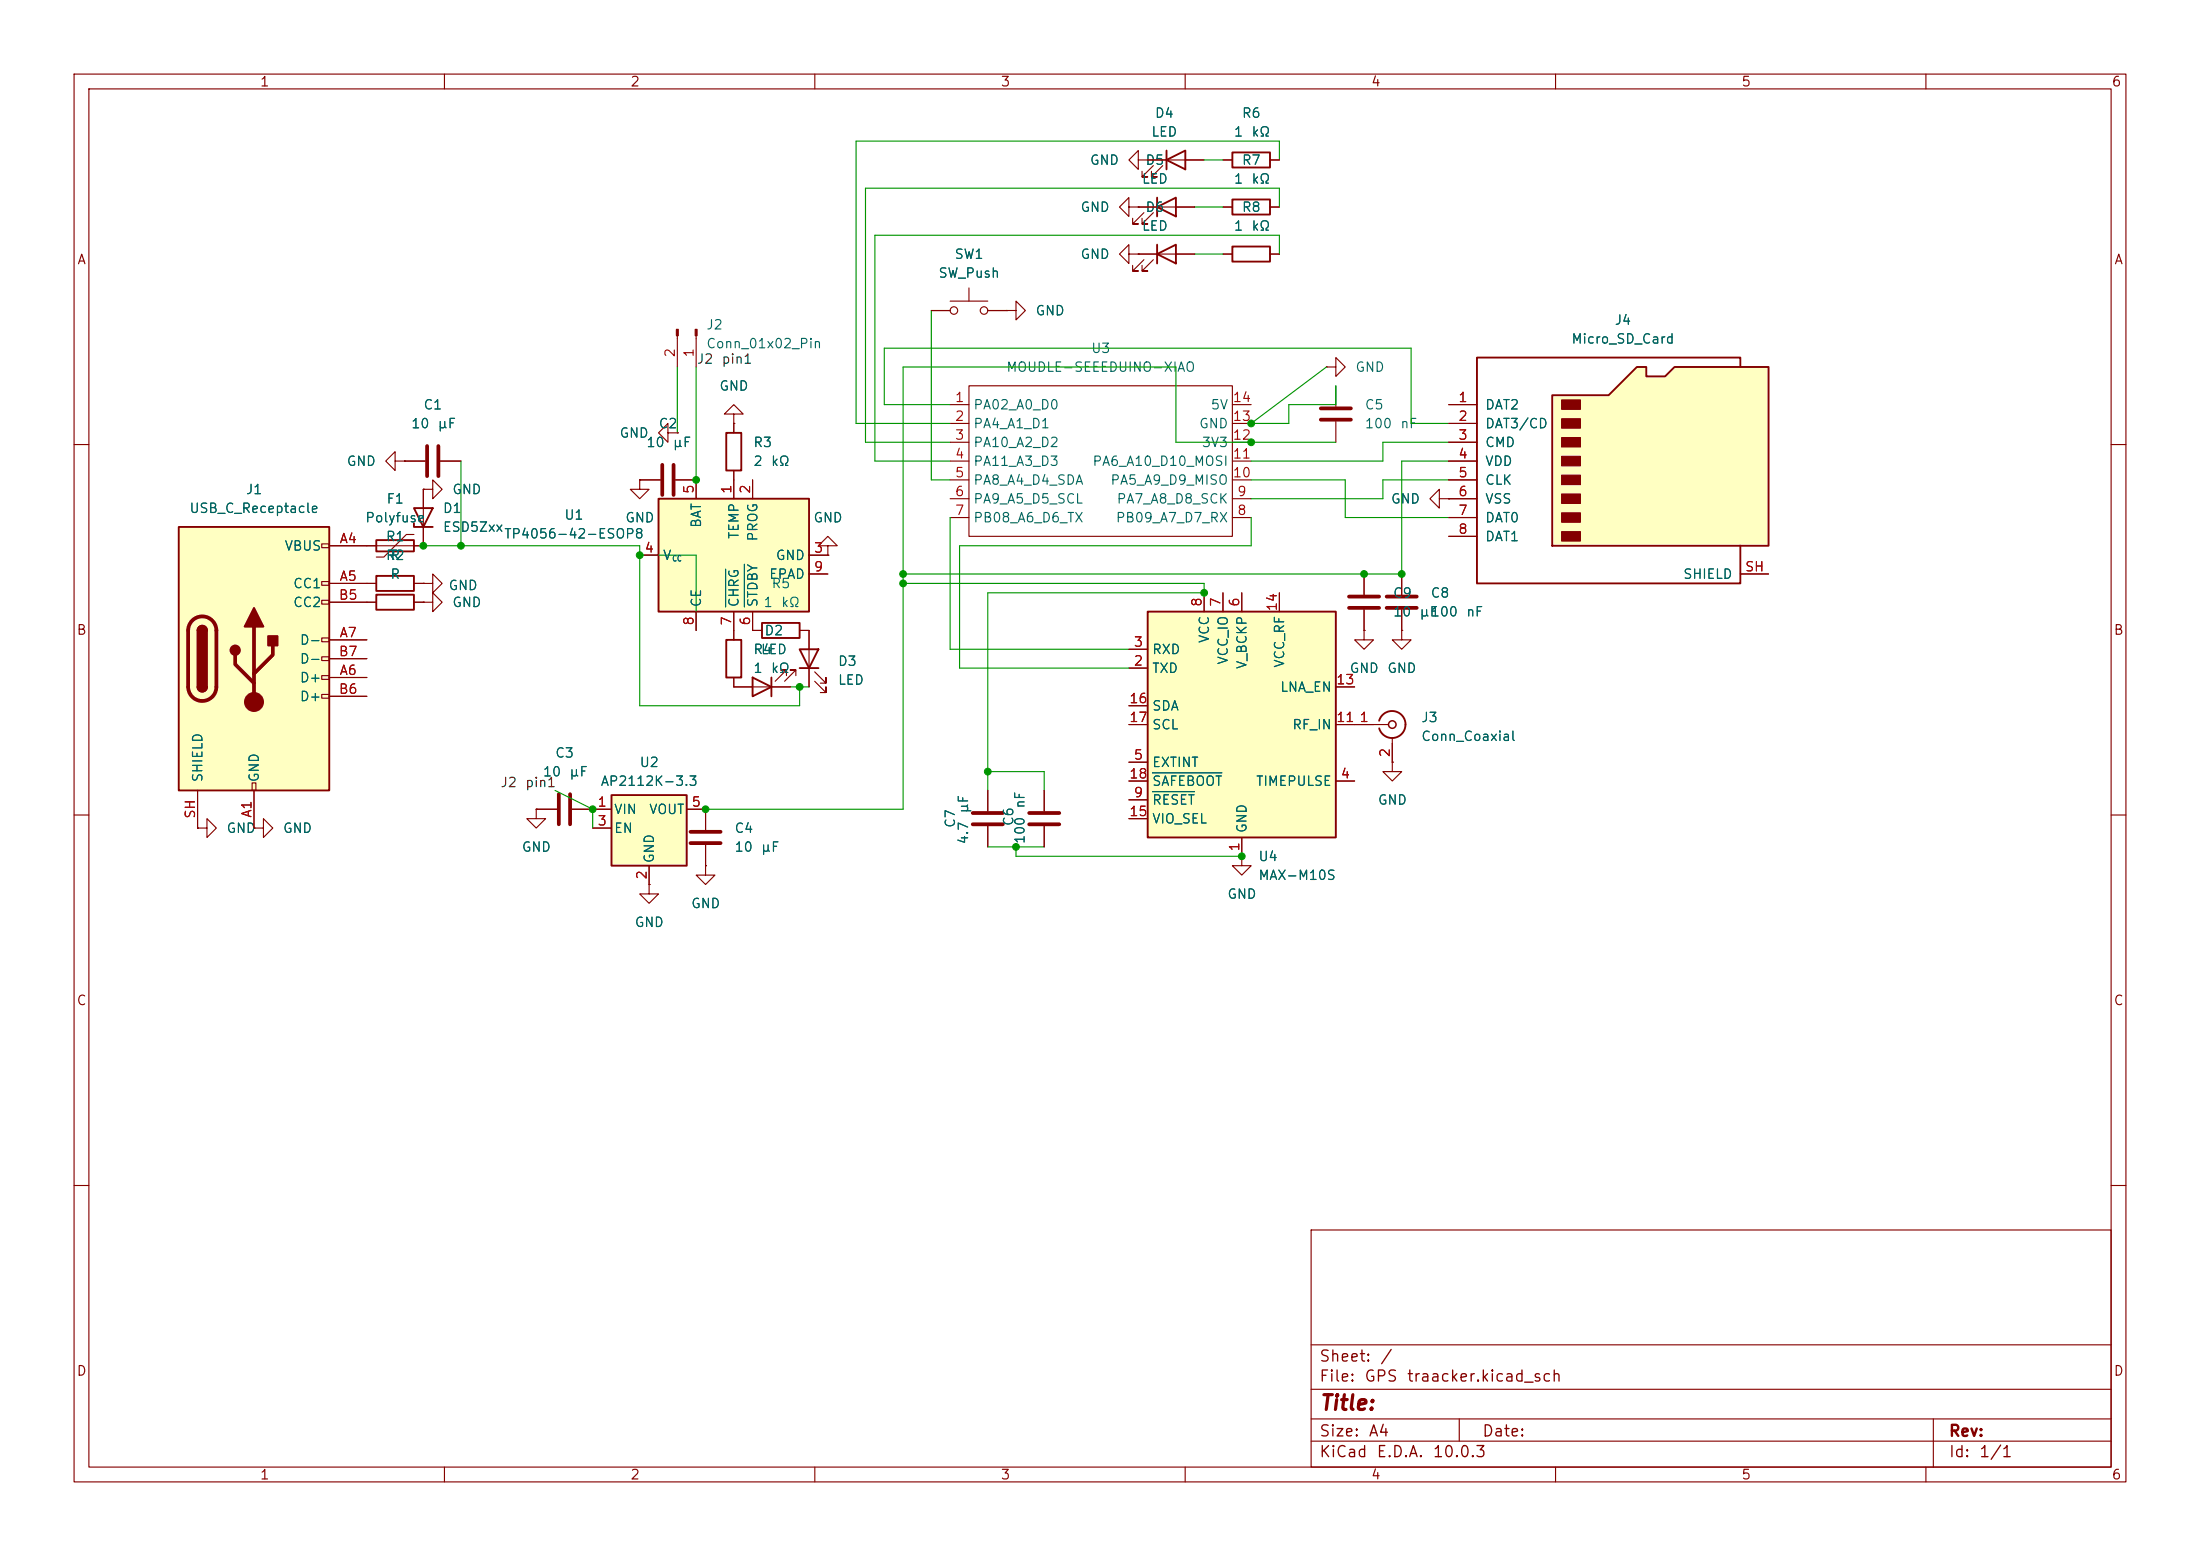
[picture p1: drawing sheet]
<svg xmlns="http://www.w3.org/2000/svg" width="297mm" height="210mm" viewBox="0 0 297 210" stroke-linecap="round" stroke-linejoin="round" font-family="sans-serif">
<g fill="none" stroke="#840000" stroke-width=".15">
<path d="M10 10h277v190h-277zM12 12h273v186h-273zM60 10v2M110 10v2M160 10v2M210 10v2M260 10v2M10 60h2M285 60h2M99.1 85.1v1.3M99.1 91.4v1.3M109.2 85.1v7.6"/>
<path d="M110 91.9l1.5 1.6v-.8v.8h-.8M110 90.7l1.5 1.5v-.8v.8h-.8M189.2 85.1v1.3h1.3l-1.3 1.2-1.2-1.2h1.2M189.2 85.1h.1M10 110h2M167.6 115.6v1.2h1.3l-1.3 1.3-1.2-1.3h1.2M167.6 115.6h.1M188 102.9v1.2h1.2l-1.2 1.3-1.3-1.3h1.3M188 102.9h.1M285 110h2M10 160h2M177 166h108v32h-108z"/>
<path d="M285 160h2M60 198v2M110 198v2M160 198v2M177 194.5h108M177 191.5h108M177 187.5h108M177 181.5h108M197 191.5v3M210 198v2M260 198v2M261 191.5v6.5"/>
</g>
<path d="M98 86.4h2.1v5h-2.1zM107.9 87.6h2.6l-1.3 2.6zM107.9 90.2h2.6" fill="none" stroke="#840000" stroke-width=".25"/>
<path d="M154.9 82.6h25.4v30.4h-25.4z" fill="#ffffc2"/>
<path d="M154.9 82.6h25.4v30.4h-25.4z" fill="none" stroke="#840000" stroke-width=".25"/>
<g fill="none" stroke="#840000" stroke-width=".15">
<path d="M184.1 77.5v2.8M152.4 90.2h2.5M152.4 87.6h2.5M152.4 97.8h2.5M152.4 95.3h2.5M162.6 80v2.6M165.1 80v2.6M167.6 80v2.6M172.7 80v2.6M180.3 97.8h2.6M180.3 92.7h2.6M184.1 85.1v1.3h1.3l-1.3 1.2-1.2-1.2h1.2"/>
<path d="M184.1 85.1h.1M184.1 82.3v2.8M133.3 106.7v2.8M133.3 111.5v2.8M152.4 105.4h2.5M152.4 102.9h2.5M152.4 108h2.5M152.4 110.5h2.5M167.6 113v2.6M180.3 105.4h2.6"/>
</g>
<path d="M155.6 106.8h5.7M155.6 104.3h9.4" fill="none" stroke="#006464" stroke-width=".15"/>
<path d="M182.1 80.5h4.1M182.1 82h4.1M131.3 111.3h4.1M131.3 109.7h4.1" fill="none" stroke="#840000" stroke-width=".51"/>
<path d="M24.1 71.1h20.3v35.6h-20.3z" fill="#ffffc2"/>
<g fill="none" stroke="#840000" stroke-width=".15">
<path d="M91.4 45.3v4.2M94 45.3v4.2M43.4 73.4h1v.5h-1zM43.4 78.5h1v.5h-1zM44.4 73.7h5.1M44.4 78.7h5.1M194.3 67.3v-1.3l-1.3 1.3 1.3 1.3v-1.3h1.3M195.6 67.3h.1M43.4 81h1v.5h-1zM43.4 86.1h1v.5h-1zM43.4 88.6h1v.6h-1zM43.4 91.2h1v.5h-1z"/>
<path d="M43.4 93.7h1v.5h-1zM44.4 91.4h5.1M44.4 86.4h5.1M44.4 81.3h5.1M44.4 94h5.1M44.4 88.9h5.1M26.7 106.7v5.1M34 105.7h.5v1h-.5zM34.3 106.7v5.1"/>
</g>
<path d="M24.1 71.1h20.3v35.6h-20.3zM26.7 85.1a.64 .64 0 0 1 .6-.6 .64 .64 0 0 1 .6 .6M26.7 92.7a.64 .64 0 0 0 .6 .6 .64 .64 0 0 0 .6-.6" fill="none" stroke="#840000" stroke-width=".25"/>
<path d="M26 83.8a1.9 1.9 0 0 1 2-.5 1.9 1.9 0 0 1 1.2 1.8v7.6a1.91 1.91 0 0 1-1.9 1.9 1.91 1.91 0 0 1-1.9-1.9v-7.6a1.9 1.9 0 0 1 .6-1.3zM31.7 88.4v1.3l2.6 2.5M34.3 84.6v10.1M36.8 87.1v1.3l-2.5 2.5" fill="none" stroke="#840000" stroke-width=".51"/>
<g fill="#840000" stroke="#840000" stroke-width=".25">
<path d="M26.7 85.1h1.2v7.6h-1.2z"/>
<path d="M26.9 84.6a.64 .64 0 0 1 .6-.1 .64 .64 0 0 1 .4 .6h-1.2z"/>
<path d="M26.7 92.7h1.2a.64 .64 0 0 1-.6 .6 .64 .64 0 0 1-.6-.6z"/>
<path d="M34.3 82l1.3 2.6h-2.6z"/>
<path d="M36.2 85.9h1.3v1.2h-1.3z"/>
<circle cx="31.7" cy="87.8" r=".63"/>
</g>
<g fill="#840000" stroke="#840000" stroke-width=".15">
<path d="M93.9 44.5h.2v.8h-.2z"/>
<path d="M91.3 44.5h.3v.8h-.3z"/>
<circle cx="34.3" cy="94.7" r="1.27"/>
</g>
<path d="M209.5 53.3h7.7l3.8-3.8h1.2v1.3h2.6l1.3-1.3h12.7v24.2h-29.3z" fill="#ffffc2"/>
<g fill="none" stroke="#840000" stroke-width=".25">
<path d="M156.2 34.3l2.5-1.3v2.6zM156.2 27.9l2.5-1.2v2.5zM156.2 26.7v2.5M156.2 33v2.6M157.5 21.6l2.5-1.3v2.6zM157.5 20.3v2.6M166.4 33.3h5v2h-5zM166.4 26.9h5v2.1h-5zM166.4 20.6h5v2h-5zM98 58.4h2.1v5.1h-2.1zM209.5 53.3h7.7l3.8-3.8h1.2v1.3h2.6l1.3-1.3h12.7v24.2h-29.3zM234.9 49.5v-1.2h-35.5v30.4h35.5v-5"/>
<path d="M50.8 72.9h5.1v1.5h-5.1zM101.6 91.4l2.5 1.3-2.5 1.3zM102.9 84.1h5v2h-5zM104.1 91.4v2.6M186.2 97.3a1.81 1.81 0 0 1 2.8-1 1.81 1.81 0 0 1 0 2.9 1.81 1.81 0 0 1-2.8-.9"/>
</g>
<g fill="#840000" stroke="#840000" stroke-width=".15">
<path d="M210.8 54h2.6v1.2h-2.6z"/>
<path d="M210.8 56.5h2.6v1.3h-2.6z"/>
<path d="M210.8 59.1h2.6v1.2h-2.6z"/>
<path d="M210.8 61.6h2.6v1.3h-2.6z"/>
<path d="M210.8 64.1h2.6v1.3h-2.6z"/>
<path d="M210.8 66.7h2.6v1.2h-2.6z"/>
<path d="M210.8 69.2h2.6v1.3h-2.6z"/>
<path d="M210.8 71.8h2.6v1.2h-2.6z"/>
</g>
<g fill="none" stroke="#840000" stroke-width=".15">
<path d="M130.8 38.9v1.7M152.4 27.9v-1.2l-1.3 1.2 1.3 1.3v-1.3h1.3M152.4 34.3v-1.3l-1.3 1.3 1.3 1.3v-1.3h1.3M153.7 27.9h.1M153.7 34.3h.1M153.7 21.6v-1.3l-1.3 1.3 1.3 1.3v-1.3h1.2M153.7 34.3h7.6M153.7 27.9h7.6M154.4 35.1l-1.5 1.5h.8h-.8v-.8M154.4 28.7l-1.5 1.5h.8h-.8v-.7M154.9 21.6h.1M154.9 21.6h7.7"/>
<path d="M155.7 35.1l-1.5 1.5h.7h-.7v-.8M155.7 28.7l-1.5 1.5h.7h-.7v-.7M155.7 22.4l-1.5 1.5h.7h-.7v-.8M157 22.4l-1.6 1.5h.8h-.8v-.8M165.1 34.3h1.3M165.1 27.9h1.3M165.1 21.6h1.3M171.4 34.3h1.3M171.4 27.9h1.3M171.4 21.6h1.3M90.2 58.4v-1.2l-1.3 1.2 1.3 1.3v-1.3h1.2M91.4 58.4h.1"/>
<path d="M99.1 55.9h1.2l-1.2-1.3-1.3 1.3h1.3v1.3M99.1 57.2h.1M99.1 57.2v1.2M125.7 41.9h2.6M128.3 54.6h2.5M128.3 57.2h2.5M128.3 59.7h2.5M128.3 40.6h5M130.8 52.1h35.6v20.3h-35.6zM133.3 41.9h2.6M135.9 41.9h1.3v-1.3l1.2 1.3-1.2 1.3v-1.3M135.9 41.9h.1"/>
<path d="M166.4 54.6h2.5M166.4 57.2h2.5M166.4 59.7h2.5M179.1 49.5h1.2v-1.2l1.3 1.2-1.3 1.3v-1.3M179.1 49.5h.1M180.3 52.1v2.8M180.3 56.9v2.8M195.6 54.6h3.8M195.6 57.2h3.8M195.6 59.7h3.8M49.5 73.7h7.6M55.9 72.1h-1l-3.1 3.1h-1"/>
<path d="M86.4 64.8h2.8M91.2 64.8h2.8M99.1 63.5v1.3M111.8 73.7h1.2l-1.2-1.3-1.3 1.3h1.3v1.2M111.8 74.9h.1M128.3 62.2h2.5M128.3 64.8h2.5M128.3 67.3h2.5M128.3 69.9h2.5M166.4 62.2h2.5M166.4 64.8h2.5M166.4 67.3h2.5"/>
<path d="M166.4 69.9h2.5M189.2 77.5v2.8M195.6 62.2h3.8M195.6 64.8h3.8M195.6 67.3h3.8M195.6 69.9h3.8M195.6 72.4h3.8M234.9 77.5h3.9M99.1 92.7h7.6M101.6 85.1h1.3M106.2 91.2v-.8h-.8h.8l-1.6 1.5M107.4 91.2v-.8h-.7h.7l-1.5 1.5"/>
<path d="M107.9 85.1h1.3M182.9 97.8h4.6M188 99.6v3.3M189.2 82.3v2.8M141 106.7v2.8M141 111.5v2.8"/>
<circle cx="128.8" cy="41.9" r=".51"/>
<circle cx="132.8" cy="41.9" r=".51"/>
</g>
<path d="M178.3 56.6h4.1M178.3 55.1h4.1M89.4 62.7v4.1M90.9 62.7v4.1M187.2 80.5h4.1M187.2 82h4.1M138.9 111.3h4.1M138.9 109.7h4.1" fill="none" stroke="#840000" stroke-width=".51"/>
<circle cx="188" cy="97.8" r=".51" fill="none" stroke="#840000" stroke-width=".2"/>
<path d="M88.9 67.3h20.3v15.3h-20.3z" fill="#ffffc2"/>
<path d="M55.9 70.6v.5h2.5M55.9 68.6h2.5l-1.3 2.5zM88.9 67.3h20.3v15.3h-20.3z" fill="none" stroke="#840000" stroke-width=".25"/>
<g fill="none" stroke="#840000" stroke-width=".15">
<path d="M53.3 62.2v-1.2l-1.2 1.2 1.2 1.3v-1.3h1.3M54.6 62.2h.1M54.6 62.2h2.8M57.1 66h1.3v-1.2l1.3 1.2-1.3 1.3v-1.3M57.1 66h.1M57.1 66v7.7M59.4 62.2h2.8M86.4 64.8v1.2h1.2l-1.2 1.3-1.3-1.3h1.3M86.4 64.8h.1M86.4 74.9h2.5M94 64.8v2.5M99.1 64.8v2.5"/>
<path d="M101.6 64.8v2.5M109.2 74.9h2.6M109.2 77.5h2.6M94 82.6v2.5M99.1 82.6v2.5M101.6 82.6v2.5M72.4 109.2v1.3h1.3l-1.3 1.3-1.3-1.3h1.3M72.4 109.2h.1M72.4 109.2h2.8M77.2 109.2h2.8M87.6 119.4v1.3h1.3l-1.3 1.2-1.2-1.2h1.2M87.6 119.4h.1"/>
<path d="M95.2 116.8v1.3h1.3l-1.3 1.3-1.2-1.3h1.2M95.2 116.8h.1M95.2 109.2v2.8M95.2 114v2.8"/>
</g>
<path d="M98 76.8v5.1M100.5 76.2v5.7" fill="none" stroke="#006464" stroke-width=".15"/>
<path d="M57.7 60.2v4.1M59.2 60.2v4.1M75.4 107.2v4.1M77 107.2v4.1M93.2 112.3h4.1M93.2 113.8h4.1" fill="none" stroke="#840000" stroke-width=".51"/>
<path d="M82.5 107.3h10.2v9.5h-10.2z" fill="#ffffc2"/>
<path d="M50.8 77.7h5.1v2.1h-5.1zM50.8 80.3h5.1v2h-5.1zM82.5 107.3h10.2v9.5h-10.2z" fill="none" stroke="#840000" stroke-width=".25"/>
<g fill="none" stroke="#840000" stroke-width=".15">
<path d="M153.7 34.3h.1M153.7 27.9h.1M153.7 34.3h2.5M153.7 27.9h2.5M154.9 21.6h.1M154.9 21.6h2.6M158.7 34.3h2.6M158.7 27.9h2.6M160 21.6h2.6M165.1 34.3h1.3M165.1 27.9h1.3M165.1 21.6h1.3"/>
<path d="M171.4 34.3h1.3M171.4 27.9h1.3M171.4 21.6h1.3M91.4 58.4h.1M99.1 57.2h.1M99.1 57.2v1.2M125.7 41.9h2.6M133.3 41.9h2.6M135.9 41.9h.1M195.6 54.6h3.8M195.6 57.2h3.8M195.6 59.7h3.8"/>
<path d="M44.4 78.7h6.4M44.4 73.7h6.4M54.6 62.2h.1M54.6 62.2h2.8M55.9 78.7h1.2M57.1 78.7h1.3v-1.2l1.3 1.2-1.3 1.3v-1.3M57.1 78.7h.1M57.1 66h.1M57.1 66v2.6M57.1 71.1v2.6h-1.2M59.4 62.2h2.8M86.4 64.8h.1"/>
<path d="M86.4 64.8h2.8M86.4 74.9h2.5M91.2 64.8h2.8v2.5M99.1 63.5v3.8M101.6 64.8v2.5M109.2 77.5h2.6M109.2 74.9h2.6M111.8 74.9h.1M184.1 77.5v2.8M189.2 77.5v2.8M195.6 67.3h.1M195.6 62.2h3.8"/>
<path d="M195.6 64.8h3.8M195.6 67.3h3.8M195.6 69.9h3.8M195.6 72.4h3.8M234.9 77.5h3.9M44.4 81.3h6.4M44.4 91.4h5.1M44.4 86.4h5.1M44.4 94h5.1M44.4 88.9h5.1M55.9 81.3h1.2M57.1 81.3h1.3v-1.3l1.3 1.3-1.3 1.3v-1.3"/>
<path d="M57.1 81.3h.1M94 82.6v2.5M99.1 91.4v1.3h2.5M99.1 82.6v3.8M101.6 82.6v2.5h1.3M104.1 92.7h2.6M107.9 85.1h1.3v2.5M109.2 90.2v2.5M152.4 90.2h2.5M152.4 87.6h2.5M152.4 97.8h2.5M152.4 95.3h2.5"/>
<path d="M162.6 80v2.6M165.1 80v2.6M167.6 80v2.6M172.7 80v2.6M180.3 92.7h2.6M180.3 97.8h5.1M184.1 85.1h.1M184.1 82.3v2.8M189.2 85.1h.1M189.2 82.3v2.8M26.7 111.8h1.2v-1.3l1.3 1.3-1.3 1.2v-1.2M26.7 111.8h.1"/>
<path d="M26.7 106.7v5.1M34.3 111.8h1.3v-1.3l1.2 1.3-1.2 1.2v-1.2M34.3 111.8h.1M34.3 106.7v5.1M72.4 109.2h.1M72.4 109.2h2.8M77.2 109.2h5.3M80 111.8h2.5M87.6 119.4h.1M87.6 116.8v2.6M92.7 109.2h2.5v2.8M95.2 116.8h.1"/>
<path d="M95.2 114v2.8M133.3 106.7v2.8M133.3 111.5v2.8M141 106.7v2.8M141 111.5v2.8M152.4 105.4h2.5M152.4 102.9h2.5M152.4 108h2.5M152.4 110.5h2.5M167.6 115.6h.1M167.6 113v2.6M180.3 105.4h2.6"/>
<path d="M188 102.9h.1M188 100.3v2.6"/>
</g>
<g fill="none" stroke="#009600" stroke-width=".15">
<path d="M161.3 27.9h3.8M161.3 34.3h3.8M162.6 21.6h2.5M172.7 34.3v-2.5h-54.6v30.4h10.2M172.7 21.6v-2.5h-57.1v38.1h12.7M172.7 27.9v-2.5h-55.9v34.3h11.5M91.4 49.5v8.9M94 49.5v15.3M125.7 41.9v22.9h2.6M128.3 54.6h-8.9v-7.6h71.1v10.2h5.1M179.1 49.5l-10.2 7.7h5.1v-2.6h6.3v-2.5M180.3 59.7h-21.6v-10.2h-36.8v59.7h-26.7"/>
<path d="M195.6 59.7h-8.9v2.5h-17.8M57.1 73.7h29.3v21.6h21.5v-2.6M62.2 62.2v11.5M86.4 74.9h7.6v10.2M121.9 78.7h40.7v1.3h-29.3v26.7M128.3 69.9v17.7h24.1M168.9 64.8h12.7v5.1h14M168.9 69.9v3.8h-39.4v16.5h22.9M195.6 62.2h-6.4v15.3h-67.3M195.6 64.8h-8.9v2.5h-17.8M106.7 92.7h2.5M74.9 106.7l5.1 2.5v2.6"/>
<path d="M133.3 114.3h7.7M133.3 104.1h7.7v2.6M137.2 114.3v1.3h30.4"/>
</g>
<path d="M98 76.8v5.1M100.5 76.2v5.7M155.6 106.8h5.7M155.6 104.3h9.4" fill="none" stroke="#006464" stroke-width=".15"/>
<g fill="#009600" stroke="#009600" stroke-width=".14">
<circle cx="121.9" cy="77.5" r=".46"/>
<circle cx="107.9" cy="92.7" r=".46"/>
<circle cx="121.9" cy="78.7" r=".46"/>
<circle cx="95.2" cy="109.2" r=".46"/>
<circle cx="94" cy="64.8" r=".46"/>
<circle cx="167.6" cy="115.6" r=".46"/>
<circle cx="189.2" cy="77.5" r=".46"/>
<circle cx="184.1" cy="77.5" r=".46"/>
<circle cx="162.6" cy="80" r=".46"/>
<circle cx="137.2" cy="114.3" r=".46"/>
<circle cx="133.3" cy="104.1" r=".46"/>
<circle cx="168.9" cy="57.2" r=".46"/>
<circle cx="168.9" cy="59.7" r=".46"/>
<circle cx="86.4" cy="74.9" r=".46"/>
<circle cx="80" cy="109.2" r=".46"/>
<circle cx="57.1" cy="73.7" r=".46"/>
<circle cx="62.2" cy="73.7" r=".46"/>
</g>
<text font-size="2" fill="#840000" x="178" y="190.8">Title:</text>
<g font-size="1.5" fill="#840000">
<text x="178" y="184.2">Sheet:</text>
<text x="186.2" y="184.2">/</text>
<text x="178" y="186.9">File:</text>
<text x="184.1" y="186.9">GPS</text>
<text x="189.8" y="186.9">traacker.kicad_sch</text>
<text x="178" y="197.1">KiCad</text>
<text x="178" y="194.3">Size:</text>
<text x="184.7" y="194.3">A4</text>
<text x="185.7" y="197.1">E.D.A.</text>
<text x="193.3" y="197.1">10.0.3</text>
<text x="200" y="194.3">Date:</text>
<text x="263" y="194.3">Rev:</text>
<text x="263" y="197.1">Id:</text>
<text x="267.1" y="197.1">1/1</text>
</g>
<g font-size="1.3" fill="#840000">
<text x="35" y="12">1</text>
<text x="85" y="12">2</text>
<text x="135" y="12">3</text>
<text x="185" y="12">4</text>
<text x="235" y="12">5</text>
<text x="285" y="12">6</text>
<text x="10.3" y="36">A</text>
<text x="285.3" y="36">A</text>
<text x="10.3" y="86">B</text>
<text x="285.3" y="86">B</text>
<text x="10.3" y="136">C</text>
<text x="285.3" y="136">C</text>
<text x="10.3" y="186">D</text>
<text x="285.3" y="186">D</text>
<text x="35" y="200">1</text>
<text x="85" y="200">2</text>
<text x="135" y="200">3</text>
<text x="185" y="200">4</text>
<text x="235" y="200">5</text>
<text x="285" y="200">6</text>
</g>
<g font-size="1.3" fill="#006464">
<text x="155.8" y="16.2">D4</text>
<text x="167.6" y="16.2">R6</text>
<text x="147" y="22.6">GND</text>
<text x="154.6" y="22.6">D5</text>
<text x="155.3" y="18.8">LED</text>
<text x="166.5" y="18.8">1</text>
<text x="167.6" y="22.6">R7</text>
<text x="168.9" y="18.8">kΩ</text>
<text x="145.8" y="28.9">GND</text>
<text x="154.1" y="25.1">LED</text>
<text x="154.6" y="28.9">D6</text>
<text x="166.5" y="25.1">1</text>
<text x="167.6" y="28.9">R8</text>
<text x="168.9" y="25.1">kΩ</text>
<text x="128.8" y="35.3">SW1</text>
<text x="145.8" y="35.3">GND</text>
<text x="154.1" y="31.5">LED</text>
<text x="166.5" y="31.5">1</text>
<text x="168.9" y="31.5">kΩ</text>
<text x="126.6" y="37.8">SW_Push</text>
<text x="95.3" y="44.8">J2</text>
<text x="95.3" y="47.3">Conn_01x02_Pin</text>
<text x="139.7" y="42.9">GND</text>
<text x="147.2" y="48">U3</text>
<text x="212" y="46.7">Micro_SD_Card</text>
<text x="217.9" y="44.2">J4</text>
<text x="97" y="53">GND</text>
<text x="135.8" y="50.5">MOUDLE-SEEEDUINO-XIAO</text>
<text x="182.9" y="50.5">GND</text>
<text x="55.4" y="58.1">10</text>
<text x="57.1" y="55.6">C1</text>
<text x="59" y="58.1">µF</text>
<text x="83.5" y="59.4">GND</text>
<text x="88.8" y="58.1">C2</text>
<text x="131.3" y="55.6">PA02_A0_D0</text>
<text x="131.3" y="58.1">PA4_A1_D1</text>
<text x="161.8" y="58.1">GND</text>
<text x="163.4" y="55.6">5V</text>
<text x="184.2" y="55.6">C5</text>
<text x="184.2" y="58.1">100</text>
<text x="189" y="58.1">nF</text>
<text x="200.4" y="55.6">DAT2</text>
<text x="200.4" y="58.1">DAT3/CD</text>
<text x="46.7" y="63.2">GND</text>
<text x="87.2" y="60.7">10</text>
<text x="90.8" y="60.7">µF</text>
<text x="101.6" y="60.7">R3</text>
<text x="101.6" y="63.2">2</text>
<text x="104" y="63.2">kΩ</text>
<text x="131.3" y="60.7">PA10_A2_D2</text>
<text x="131.3" y="63.2">PA11_A3_D3</text>
<text x="131.3" y="65.7">PA8_A4_D4_SDA</text>
<text x="147.4" y="63.2">PA6_A10_D10_MOSI</text>
<text x="149.8" y="65.7">PA5_A9_D9_MISO</text>
<text x="162.2" y="60.7">3V3</text>
<text x="200.4" y="60.7">CMD</text>
<text x="200.4" y="63.2">VDD</text>
<text x="200.4" y="65.7">CLK</text>
<text x="25.5" y="69.6">USB_C_Receptacle</text>
<text x="33.1" y="67">J1</text>
<text x="49.2" y="70.8">Polyfuse</text>
<text x="52.1" y="68.3">F1</text>
<text x="59.7" y="69.6">D1</text>
<text x="61" y="67">GND</text>
<text x="76.1" y="70.5">U1</text>
<text x="84.3" y="70.8">GND</text>
<text x="95" y="71.3" transform="rotate(-90 95 71.3)">BAT</text>
<text x="109.7" y="70.8">GND</text>
<text x="131.3" y="68.3">PA9_A5_D5_SCL</text>
<text x="131.3" y="70.8">PB08_A6_D6_TX</text>
<text x="150.5" y="70.8">PB09_A7_D7_RX</text>
<text x="150.7" y="68.3">PA7_A8_D8_SCK</text>
<text x="187.7" y="68.3">GND</text>
<text x="200.4" y="68.3">VSS</text>
<text x="200.4" y="70.8">DAT0</text>
<text x="38.3" y="74.6">VBUS</text>
<text x="52" y="73.4">R1</text>
<text x="52" y="75.9">R2</text>
<text x="52.6" y="75.9">R</text>
<text x="59.7" y="72.1">ESD5Zxx</text>
<text x="68" y="73">TP4056-42-ESOP8</text>
<text x="89.4" y="75.9">V</text>
<text x="100" y="72.9" transform="rotate(-90 100 72.9)">TEMP</text>
<text x="102.6" y="73.2" transform="rotate(-90 102.6 73.2)">PROG</text>
<text x="104.6" y="75.9">GND</text>
<text x="200.4" y="73.4">DAT1</text>
<text x="39.5" y="79.7">CC1</text>
<text x="39.5" y="82.3">CC2</text>
<text x="52.6" y="78.4">R</text>
<text x="60.5" y="80">GND</text>
<text x="61" y="82.3">GND</text>
<text x="95" y="82" transform="rotate(-90 95 82)">CE</text>
<text x="100" y="82" transform="rotate(-90 100 82)">CHRG</text>
<text x="102.6" y="82" transform="rotate(-90 102.6 82)">STDBY</text>
<text x="103" y="82.3">1</text>
<text x="103.7" y="78.4">EPAD</text>
<text x="104.1" y="79.7">R5</text>
<text x="105.4" y="82.3">kΩ</text>
<text x="188" y="81">C9</text>
<text x="188" y="83.5">10</text>
<text x="191.6" y="83.5">µF</text>
<text x="193" y="81">C8</text>
<text x="193" y="83.5">100</text>
<text x="197.8" y="83.5">nF</text>
<text x="227.1" y="78.4">SHIELD</text>
<text x="40.4" y="87.3">D-</text>
<text x="40.4" y="89.9">D-</text>
<text x="101.6" y="88.6">R4</text>
<text x="102.6" y="88.6">LED</text>
<text x="103.1" y="86.1">D2</text>
<text x="155.4" y="88.6">RXD</text>
<text x="163.5" y="86.9" transform="rotate(-90 163.5 86.9)">VCC</text>
<text x="166.1" y="89.8" transform="rotate(-90 166.1 89.8)">VCC_IO</text>
<text x="40.4" y="92.4">D+</text>
<text x="40.4" y="95">D+</text>
<text x="101.6" y="91.1">1</text>
<text x="104" y="91.1">kΩ</text>
<text x="113" y="90.2">D3</text>
<text x="113" y="92.7">LED</text>
<text x="155.4" y="91.1">TXD</text>
<text x="168.6" y="90.4" transform="rotate(-90 168.6 90.4)">V_BCKP</text>
<text x="172.7" y="93.7">LNA_EN</text>
<text x="173.7" y="90.2" transform="rotate(-90 173.7 90.2)">VCC_RF</text>
<text x="182.1" y="91.1">GND</text>
<text x="187.2" y="91.1">GND</text>
<text x="155.4" y="96.2">SDA</text>
<text x="155.4" y="98.8">SCL</text>
<text x="174.4" y="98.8">RF_IN</text>
<text x="191.8" y="97.8">J3</text>
<text x="191.8" y="100.3">Conn_Coaxial</text>
<text x="27.6" y="105.7" transform="rotate(-90 27.6 105.7)">SHIELD</text>
<text x="35.3" y="105.7" transform="rotate(-90 35.3 105.7)">GND</text>
<text x="73.2" y="105.1">10</text>
<text x="74.9" y="102.6">C3</text>
<text x="76.8" y="105.1">µF</text>
<text x="81" y="106.4">AP2112K-3.3</text>
<text x="86.3" y="103.8">U2</text>
<text x="155.4" y="103.8">EXTINT</text>
<text x="155.4" y="106.4">SAFEBOOT</text>
<text x="169.5" y="106.4">TIMEPULSE</text>
<text x="30.5" y="112.7">GND</text>
<text x="38.1" y="112.7">GND</text>
<text x="82.8" y="110.2">VIN</text>
<text x="82.8" y="112.7">EN</text>
<text x="87.5" y="110.2">VOUT</text>
<text x="99.1" y="112.7">C4</text>
<text x="129.2" y="111.8" transform="rotate(-90 129.2 111.8)">C7</text>
<text x="131" y="109.9" transform="rotate(-90 131 109.9)">µF</text>
<text x="137.1" y="111.6" transform="rotate(-90 137.1 111.6)">C6</text>
<text x="138.6" y="109.2" transform="rotate(-90 138.6 109.2)">nF</text>
<text x="155.4" y="108.9">RESET</text>
<text x="155.4" y="111.5">VIO_SEL</text>
<text x="168.6" y="112.5" transform="rotate(-90 168.6 112.5)">GND</text>
<text x="185.9" y="108.9">GND</text>
<text x="70.4" y="115.3">GND</text>
<text x="88.6" y="116.6" transform="rotate(-90 88.6 116.6)">GND</text>
<text x="99.1" y="115.3">10</text>
<text x="102.7" y="115.3">µF</text>
<text x="131" y="114.1" transform="rotate(-90 131 114.1)">4.7</text>
<text x="138.6" y="114" transform="rotate(-90 138.6 114)">100</text>
<text x="169.8" y="116.5">U4</text>
<text x="169.8" y="119.1">MAX-M10S</text>
<text x="85.6" y="125.4">GND</text>
<text x="93.2" y="122.9">GND</text>
<text x="165.6" y="121.6">GND</text>
</g>
<g font-size="1.3" fill="#a90000">
<text x="91.4" y="48.3" transform="rotate(-90 91.4 48.3)">2</text>
<text x="94" y="48.3" transform="rotate(-90 94 48.3)">1</text>
<text x="128.8" y="54.6">1</text>
<text x="128.8" y="57.1">2</text>
<text x="128.8" y="59.7">3</text>
<text x="166.3" y="59.7">12</text>
<text x="166.3" y="57.1">13</text>
<text x="166.3" y="54.6">14</text>
<text x="196.8" y="54.6">1</text>
<text x="196.8" y="57.1">2</text>
<text x="196.8" y="59.7">3</text>
<text x="128.8" y="62.2">4</text>
<text x="128.8" y="64.7">5</text>
<text x="166.3" y="64.7">10</text>
<text x="166.3" y="62.2">11</text>
<text x="196.8" y="62.2">4</text>
<text x="196.8" y="64.7">5</text>
<text x="94" y="66.7" transform="rotate(-90 94 66.7)">5</text>
<text x="99" y="66.7" transform="rotate(-90 99 66.7)">1</text>
<text x="101.6" y="66.7" transform="rotate(-90 101.6 66.7)">2</text>
<text x="128.8" y="67.3">6</text>
<text x="128.8" y="69.8">7</text>
<text x="166.9" y="69.8">8</text>
<text x="166.9" y="67.3">9</text>
<text x="196.8" y="67.3">6</text>
<text x="196.8" y="69.8">7</text>
<text x="45.7" y="73.6">A4</text>
<text x="86.9" y="74.9">4</text>
<text x="109.8" y="74.9">3</text>
<text x="109.8" y="77.4">9</text>
<text x="196.8" y="72.4">8</text>
<text x="235.5" y="77.4">SH</text>
<text x="45.6" y="81.3">B5</text>
<text x="45.7" y="78.7">A5</text>
<text x="162.5" y="82" transform="rotate(-90 162.5 82)">8</text>
<text x="165.1" y="82" transform="rotate(-90 165.1 82)">7</text>
<text x="167.6" y="82" transform="rotate(-90 167.6 82)">6</text>
<text x="172.7" y="82.6" transform="rotate(-90 172.7 82.6)">14</text>
<text x="45.6" y="88.9">B7</text>
<text x="45.7" y="86.3">A7</text>
<text x="94" y="84.5" transform="rotate(-90 94 84.5)">8</text>
<text x="99" y="84.5" transform="rotate(-90 99 84.5)">7</text>
<text x="101.6" y="84.5" transform="rotate(-90 101.6 84.5)">6</text>
<text x="153" y="87.6">3</text>
<text x="45.6" y="94">B6</text>
<text x="45.7" y="91.4">A6</text>
<text x="152.4" y="95.2">16</text>
<text x="153" y="90.1">2</text>
<text x="180.3" y="92.7">13</text>
<text x="152.4" y="97.8">17</text>
<text x="180.3" y="97.8">11</text>
<text x="183.4" y="97.8">1</text>
<text x="152.4" y="105.4">18</text>
<text x="153" y="102.8">5</text>
<text x="153" y="107.9">9</text>
<text x="180.9" y="105.4">4</text>
<text x="187.9" y="102.3" transform="rotate(-90 187.9 102.3)">2</text>
<text x="26.6" y="110.6" transform="rotate(-90 26.6 110.6)">SH</text>
<text x="34.3" y="110.5" transform="rotate(-90 34.3 110.5)">A1</text>
<text x="80.6" y="109.2">1</text>
<text x="80.6" y="111.7">3</text>
<text x="93.3" y="109.2">5</text>
<text x="152.4" y="110.5">15</text>
<text x="87.6" y="118.8" transform="rotate(-90 87.6 118.8)">2</text>
<text x="167.6" y="115" transform="rotate(-90 167.6 115)">1</text>
</g>
<g font-size="1.3" fill="#0f0f0f">
<text x="94" y="49.4">J2</text>
<text x="97.3" y="49.4">pin1</text>
<text x="67.5" y="106.6">J2</text>
<text x="70.8" y="106.6">pin1</text>
</g>
<text font-size=".8" fill="#006464" x="90.7" y="76">CC</text>
</svg>
